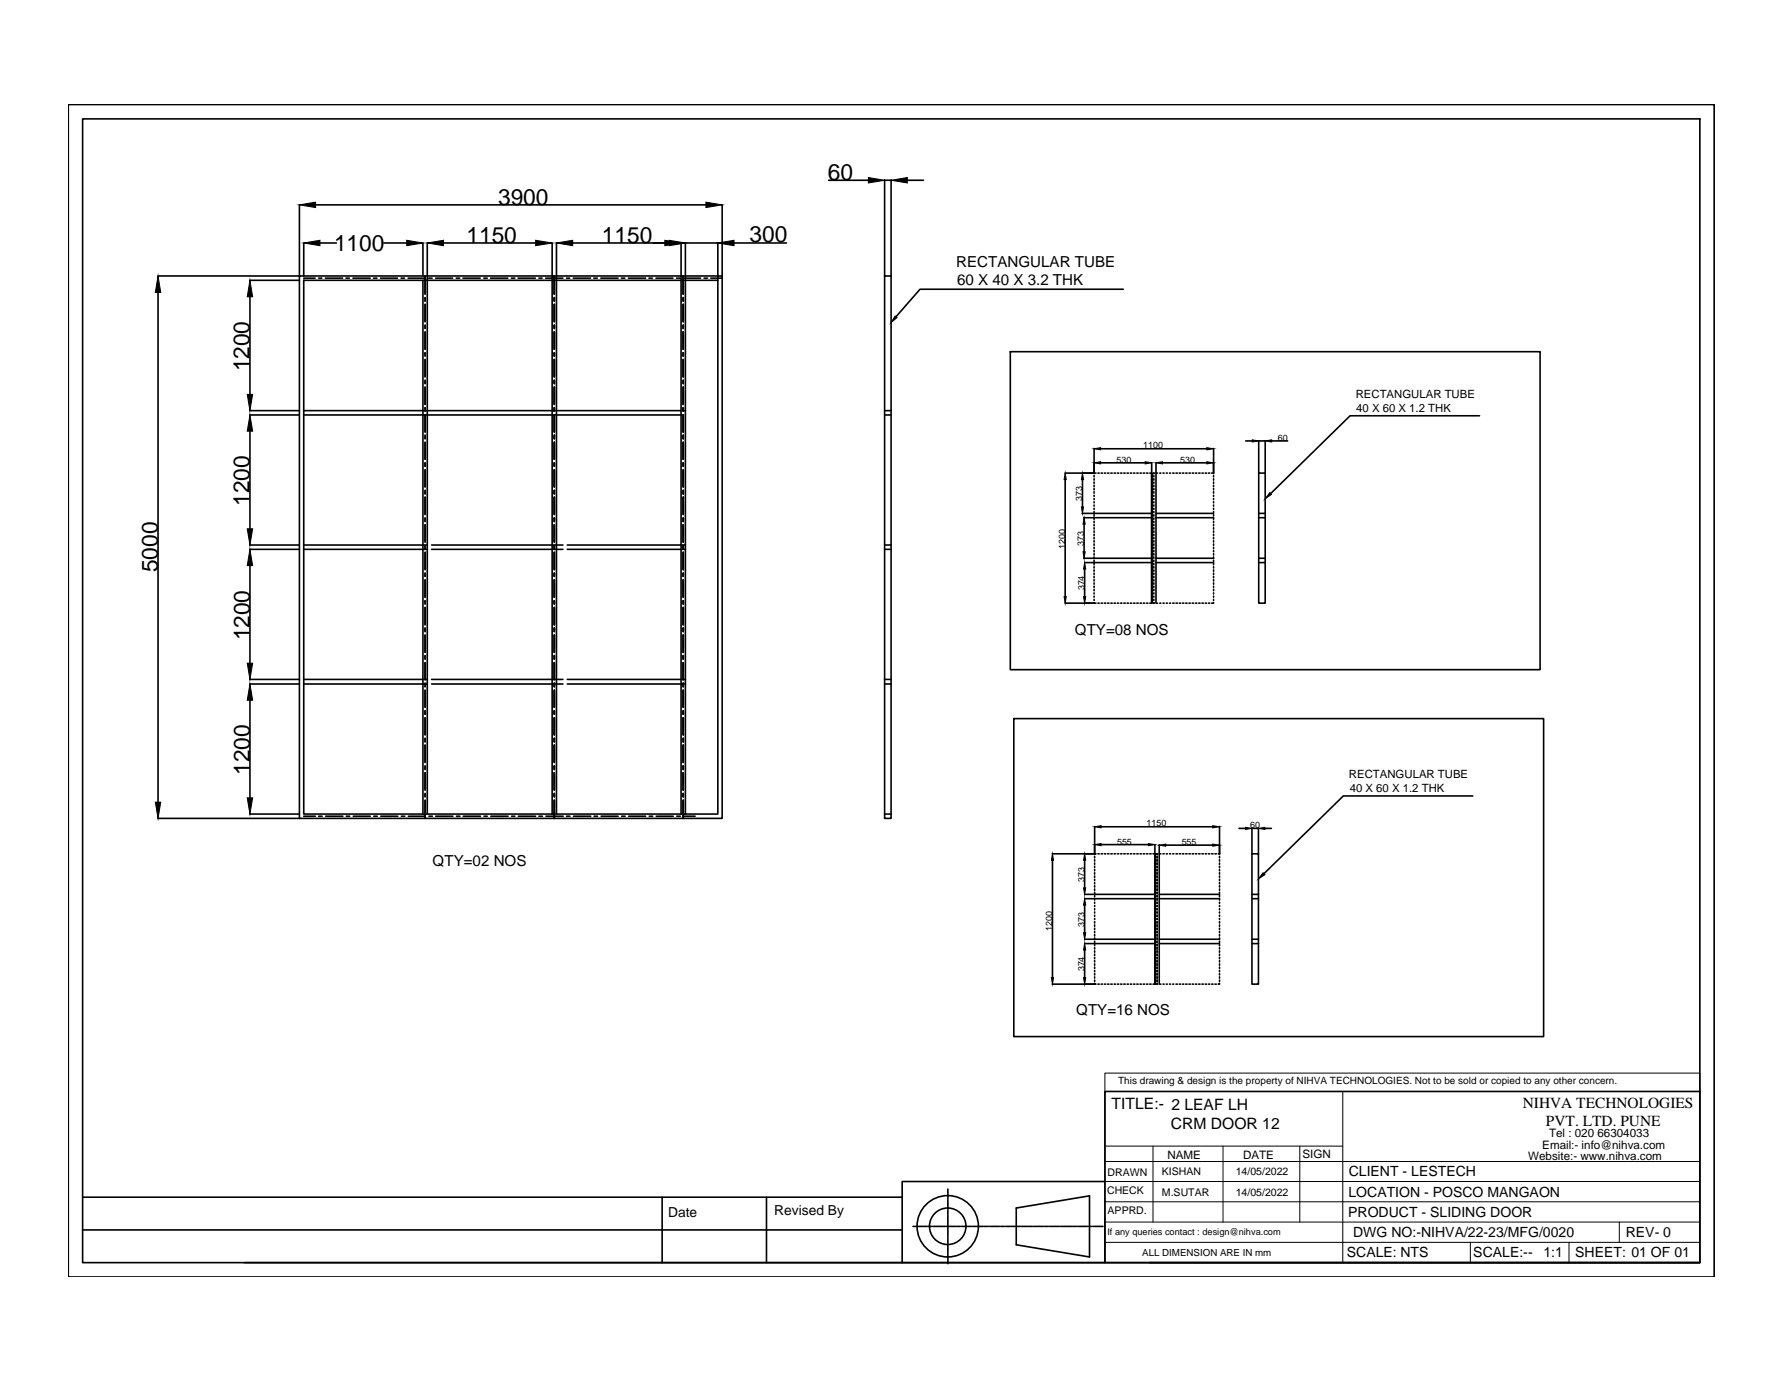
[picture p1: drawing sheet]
<svg xmlns="http://www.w3.org/2000/svg" width="279mm" height="216mm" viewBox="0 0 279 216" stroke-linecap="round" stroke-linejoin="round" font-family="sans-serif">
<!-- layer: 0 -->
<g fill="none" stroke="#000" stroke-width=".25">
<path d="M10.7 16.4h257.8v183.5h-257.8zM12.9 18.6h253.3v179.1h-253.3zM46.9 32.1v11.1M47.6 38v5.2M49.4 32.1h61.2M50.1 38h2.6M60.1 38h3.6M66.2 38v5.2M66.9 38v89.5M69.5 38h14.4M86.5 38v89.5M87.2 38v89.5"/>
<path d="M89.7 38h15.1M106.7 38v89.5M107.3 38h5.1M107.3 38v89.5M112.4 38v5.9M113.1 32.1v11.1M115 38h8.2M129.8 28.2h6.2M138.5 28.2v15M138.5 28.2h1.1M139.6 28.2v15M142.1 28.2h2.5"/>
<path d="M24.8 43.2h22.1M24.8 45.8v79.8M39.1 43.9h7.8M39.1 46.5v15.3M46.9 43.2h66.2v84.9h-66.2zM47.6 43.9h64.8v83.6h-64.8zM47.6 43.5h1.7M49.9 43.5h.5M51 43.5h2.7M54.2 43.5h.5M55.3 43.5h2.7M58.5 43.5h.5"/>
<path d="M59.6 43.5h2.7M62.8 43.5h.6M63.9 43.5h2.7M66.2 43.9v83.6M66.6 43.2v2.8M66.6 46.6v.5M66.6 47.7v2.7M66.6 50.9v.5M66.6 52v2.7M66.6 55.2v.5M66.6 56.3v2.7M66.6 59.5v.6"/>
<path d="M67.1 43.5h.6M68.2 43.5h2.7M71.4 43.5h.6M72.5 43.5h2.7M75.8 43.5h.5M76.8 43.5h2.7M80.1 43.5h.5M81.1 43.5h2.7M84.4 43.5h.5M85.5 43.5h2.7M86.8 43.2v2.8M86.8 46.6v.5"/>
<path d="M86.8 47.7v2.7M86.8 50.9v.5M86.8 52v2.7M86.8 55.2v.5M86.8 56.3v2.7M86.8 59.5v.6M88.7 43.5h.5M89.8 43.5h2.7M93 43.5h.5M94.1 43.5h2.7M97.3 43.5h.6M98.4 43.5h2.7"/>
<path d="M101.6 43.5h.6M102.7 43.5h2.7M105.9 43.5h.6M107 43.2v2.8M107 46.6v.5M107 47.7v2.7M107 50.9v.5M107 52v2.7M107 55.2v.5M107 56.3v2.7M107 59.5v.6M107 43.5h2.7"/>
<path d="M110.3 43.5h.5M111.3 43.5h1.8M138.5 43.2h1.1v84.9h-1.1zM158.2 55.1h83v49.7h-83zM175.9 45.3h-31.8l-3.8 4.3M39.1 64.3h7.8M39.1 65h7.8M39.1 67.5v15.3M47.6 64.3h59.1M47.6 65h59.1M66.6 60.6v2.7M66.6 63.8v.6"/>
<path d="M66.6 64.9v2.7M66.6 68.1v.6M66.6 69.2v2.7M66.6 72.5v.5M66.6 73.6v2.6M66.6 76.8v.5M66.6 77.8v2.7M86.8 60.6v2.7M86.8 63.8v.6M86.8 64.9v2.7M86.8 68.1v.6M86.8 69.2v2.7"/>
<path d="M86.8 72.5v.5M86.8 73.6v2.6M86.8 76.8v.5M86.8 77.8v2.7M107 64.3h.3M107 60.6v2.7M107 63.8v.6M107 64.9v2.7M107 68.1v.6M107 69.2v2.7M107 72.5v.5M107 73.6v2.6"/>
<path d="M107 76.8v.5M107 77.8v2.7M138.5 64.3h1.1M138.5 65h1.1M166.8 74.1h4.6M166.8 75.1v18.3M169.5 75.1v4.3M171.4 70.2v3.8M171.4 74.5v.2M171.4 75v.2M171.4 75.5v.2M171.4 76v.2"/>
<path d="M171.4 76.5v.2M171.4 77v.2M171.4 77.5v.2M171.4 78v.2M171.4 78.6v.1M171.4 79.1v.1M171.4 79.6v.1M171.6 74.1h-.2v.1M171.9 74.1h.3M172.4 70.3h16.6M172.4 72.5h7M172.5 74.1h.2"/>
<path d="M173 74.1h.2M173.5 74.1h.2M174 74.1h.2M174.5 74.1h.2M175 74.1h.2M175.5 74.1h.2M176 74.1h.2M176.5 74.1h.2M177 74.1h.2M177.5 74.1h.2M178 74.1h.3M178.5 74.1h.3"/>
<path d="M179.1 74.1h.2M179.6 74.1h.2M180.1 74.1h.2M180.4 72.5v1.5M180.6 74.1h.2M180.7 74.1v.1M180.7 74.5v.2M180.7 75v.2M180.7 75.5v.2M180.7 76v.2M180.7 76.5v.2M180.7 77v.2"/>
<path d="M180.7 77.5v.2M180.7 78v.2M180.7 78.6v.1M180.7 79.1v.1M180.7 79.6v.1M181 72.5v1.5M181 74.1v20.3M181.1 74.1h.2M181.6 74.1h.2M182.1 72.5h6.9M182.1 74.1h.2M182.7 74.1h.1"/>
<path d="M183.2 74.1h.1M183.7 74.1h.2M184.2 74.1h.2M184.7 74.1h.2M185.2 74.1h.2M185.7 74.1h.2M186.2 74.1h.2M186.7 74.1h.2M187.2 74.1h.2M187.7 74.1h.2M188.2 74.1h.3M188.8 74.1h.2"/>
<path d="M189.3 74.1h.2M189.8 74.1h.3v.1M190.1 70.2v3.8M190.1 74.5v.2M190.1 75v.2M190.1 75.5v.2M190.1 76v.2M190.1 76.5v.2M190.1 77v.2M190.1 77.5v.2M190.1 78v.2M190.1 78.6v.1"/>
<path d="M190.1 79.1v.1M190.1 79.6v.1M195.1 69h1M197.1 74.1h1v20.3h-1zM197.1 69v5M197.1 69h1M198.1 69v5M199.2 69h2.5M231.7 65.1h-20.3l-12.4 12.2M39.1 85.3h7.8M39.1 86h7.8M39.1 88.5v15.3"/>
<path d="M47.6 85.3h19.3M47.6 86h19.3M66.6 81.1v.5M66.6 82.2v2.7M66.6 85.4v.6M66.6 86.5v2.7M66.6 89.7v.5M66.6 90.8v2.7M66.6 94.1v.5M66.6 95.1v2.7M66.6 98.3v.6M66.6 99.4v2.7"/>
<path d="M67.6 85.3h20.6M67.6 86h20.6M86.8 81.1v.5M86.8 82.2v2.7M86.8 85.4v.6M86.8 86.5v2.7M86.8 89.7v.5M86.8 90.8v2.7M86.8 94.1v.5M86.8 95.1v2.7M86.8 98.3v.6M86.8 99.4v2.7"/>
<path d="M88.8 85.3h18.5M88.8 86h18.5M107 81.1v.5M107 82.2v2.7M107 85.4v.6M107 86.5v2.7M107 89.7v.5M107 90.8v2.7M107 94.1v.5M107 95.1v2.7M107 98.3v.6M107 99.4v2.7"/>
<path d="M138.5 85.3h1.1M138.5 86h1.1M166.8 94.4h4.6M169.5 80.4h10.9M169.7 81.1h10.7M169.7 87.4h10.7M169.8 82.1v4.3M169.9 88.1h10.5M169.9 89.1v4.3M171.4 94.3v.1h.2M171.4 80.1v.1M171.4 80.6v.2"/>
<path d="M171.4 81.1v.2M171.4 81.6v.2M171.4 82.1v.2M171.4 82.6v.2M171.4 83.1v.2M171.4 83.6v.2M171.4 84.1v.3M171.4 84.7v.2M171.4 85.2v.2M171.4 85.7v.2M171.4 86.2v.2M171.4 86.7v.2"/>
<path d="M171.4 87.2v.2M171.4 87.7v.2M171.4 88.2v.2M171.4 88.7v.2M171.4 89.2v.2M171.4 89.7v.2M171.4 90.2v.3M171.4 90.7v.3M171.4 91.3v.2M171.4 91.8v.2M171.4 92.3v.2M171.4 92.8v.2"/>
<path d="M171.4 93.3v.2M171.4 93.8v.2M171.9 94.4h.3M172.5 94.4h.2M173 94.4h.2M173.5 94.4h.2M174 94.4h.2M174.5 94.4h.2M175 94.4h.2M175.5 94.4h.2M176 94.4h.2M176.5 94.4h.2"/>
<path d="M177 94.4h.2M177.5 94.4h.2M178 94.4h.3M178.5 94.4h.3M179.1 94.4h.2M179.6 94.4h.2M180.1 94.4h.2M180.4 94.4v-20.3v20.3M180.6 94.4h.2M180.7 80.1v.1M180.7 80.6v.2M180.7 81.1v.2"/>
<path d="M180.7 81.6v.2M180.7 82.1v.2M180.7 82.6v.2M180.7 83.1v.2M180.7 83.6v.2M180.7 84.1v.3M180.7 84.7v.2M180.7 85.2v.2M180.7 85.7v.2M180.7 86.2v.2M180.7 86.7v.2M180.7 87.2v.2"/>
<path d="M180.7 87.7v.2M180.7 88.2v.2M180.7 88.7v.2M180.7 89.2v.2M180.7 89.7v.2M180.7 90.2v.3M180.7 90.7v.3M180.7 91.3v.2M180.7 91.8v.2M180.7 92.3v.2M180.7 92.8v.2M180.7 93.3v.2"/>
<path d="M180.7 93.8v.2M180.7 94.3v.1M181 80.4h9.1M181 81.1h9.1M181 88.1h9.1M181.1 94.4h.2M181.6 94.4h.2M182.1 94.4h.2M182.7 94.4h.1M183.2 94.4h.1M183.7 94.4h.2M184.2 94.4h.2"/>
<path d="M184.7 94.4h.2M185.2 94.4h.2M185.7 94.4h.2M186.2 94.4h.2M186.7 94.4h.2M187.2 94.4h.2M187.7 94.4h.2M188.2 94.4h.3M188.8 94.4h.2M189.3 94.4h.2M190.1 94.3v.1h-.3M190.1 80.1v.1"/>
<path d="M190.1 80.6v.2M190.1 81.1v.2M190.1 81.6v.2M190.1 82.1v.2M190.1 82.6v.2M190.1 83.1v.2M190.1 83.6v.2M190.1 84.1v.3M190.1 84.7v.2M190.1 85.2v.2M190.1 85.7v.2M190.1 86.2v.2"/>
<path d="M190.1 86.7v.2M190.1 87.2v.2h-9.1M190.1 87.7v.2M190.1 88.2v.2M190.1 88.7v.2M190.1 89.2v.2M190.1 89.7v.2M190.1 90.2v.3M190.1 90.7v.3M190.1 91.3v.2M190.1 91.8v.2M190.1 92.3v.2"/>
<path d="M190.1 92.8v.2M190.1 93.3v.2M190.1 93.8v.2M197.1 80.4h1M197.1 81.1h1M197.1 87.4h1M197.1 88.1h1M39.1 106.4h7.8M39.1 107.1h7.8M39.1 109.6v15.3M47.6 106.4h19.3M47.6 107.1h19.3"/>
<path d="M66.6 102.6v.6M66.6 103.7v2.7M66.6 107v.5M66.6 108.1v2.6M66.6 111.3v.5M66.6 112.4v2.6M66.6 115.6v.5M66.6 116.7v2.7M66.6 119.9v.6M67.6 106.4h20.6M67.6 107.1h20.6M86.8 102.6v.6"/>
<path d="M86.8 103.7v2.7M86.8 107v.5M86.8 108.1v2.6M86.8 111.3v.5M86.8 112.4v2.6M86.8 115.6v.5M86.8 116.7v2.7M86.8 119.9v.6M88.8 106.4h18.5M88.8 107.1h18.5M107 102.6v.6M107 103.7v2.7"/>
<path d="M107 107v.5M107 108.1v2.6M107 111.3v.5M107 112.4v2.6M107 115.6v.5M107 116.7v2.7M107 119.9v.6M138.5 106.4h1.1M138.5 107.1h1.1M158.8 112.5h83v49.8h-83zM24.8 128.1h22.1M39.1 127.5h7.8"/>
<path d="M47.6 127.8h1.8M49.9 127.8h.5M51 127.8h2.7M54.2 127.8h.6M55.3 127.8h2.7M58.5 127.8h.6M59.6 127.8h2.7M62.9 127.8h.5M64 127.8h2.6M66.6 121v2.7M66.6 124.2v.5M66.6 125.3v2.8"/>
<path d="M67.2 127.8h.5M68.2 127.8h2.7M71.5 127.8h.5M72.5 127.8h2.8M75.8 127.8h.5M76.9 127.8h2.7M80.1 127.8h.5M81.2 127.8h2.7M84.4 127.8h.5M85.5 127.8h2.7M86.8 121v2.7M86.8 124.2v.5"/>
<path d="M86.8 125.3v2.8M88.7 127.8h.6M89.8 127.8h2.7M93 127.8h.6M94.1 127.8h2.7M97.4 127.8h.5M98.5 127.8h2.6M101.7 127.8h.5M102.8 127.8h2.6M106 127.8h.5M107 121v2.7M107 124.2v.5"/>
<path d="M107 125.3v2.8M107 127.8h1.9M138.5 127.5h1.1M164.8 134.7v18.4M169.9 134.7v4.3M171.4 129.4v4.3h-6.6M171.4 134.1v.2M171.4 134.6v.2M171.4 135.1v.2M171.4 135.6v.2M171.4 136.1v.2M171.4 136.6v.2"/>
<path d="M171.4 137.1v.3M171.4 137.7v.2M171.4 138.2v.2M171.4 138.7v.2M171.4 139.2v.2M171.4 139.7v.2M171.6 133.7h-.2v.1M171.9 133.7h.3M172.5 133.7h.2M172.5 129.4h17.4M172.5 132.2h7.4M173 133.7h.2"/>
<path d="M173.5 133.7h.2M174 133.7h.2M174.5 133.7h.2M175 133.7h.2M175.5 133.7h.2M176 133.7h.2M176.5 133.7h.2M177 133.7h.2M177.5 133.7h.2M178 133.7h.3M178.5 133.7h.3M179.1 133.7h.2"/>
<path d="M179.6 133.7h.2M180.1 133.7h.2M180.6 133.7h.2M180.9 132.2v1.5M181.1 133.7h.2M181.2 133.7v.1M181.2 134.1v.2M181.2 134.6v.2M181.2 135.1v.2M181.2 135.6v.2M181.2 136.1v.2M181.2 136.6v.2"/>
<path d="M181.2 137.1v.3M181.2 137.7v.2M181.2 138.2v.2M181.2 138.7v.2M181.2 139.2v.2M181.2 139.7v.2M181.6 132.3v21.8M181.6 133.7h.2M182.1 133.7h.2M182.6 132.3h7.3M182.7 133.7h.1M183.2 133.7h.1"/>
<path d="M183.7 133.7h.1M184.2 133.7h.2M184.7 133.7h.2M185.2 133.7h.2M185.7 133.7h.2M186.2 133.7h.2M186.7 133.7h.2M187.2 133.7h.2M187.7 133.7h.2M188.2 133.7h.3M188.8 133.7h.2M189.3 133.7h.2"/>
<path d="M189.8 133.7h.2M190.3 133.7h.2M190.8 133.7h.2M191 129.4v4.4M191 134.1v.2M191 134.6v.2M191 135.1v.2M191 135.6v.2M191 136.1v.2M191 136.6v.2M191 137.1v.3M191 137.7v.2"/>
<path d="M191 138.2v.2M191 138.7v.2M191 139.2v.2M191 139.7v.2M194 129.7h1.1M196.1 133.7h1v20.4h-1zM196.1 133.7v-4h1v4M198.1 129.7h1M230.7 124.6h-20.3l-12.5 12.2M164.8 154.1h6.6M169.9 141.7v4.3M169.9 148.7v4.4"/>
<path d="M169.9 140h11M169.9 140.7h11M169.9 147.1h11M169.9 147.7h11M171.4 154v.1h.2M171.4 140.2v.2M171.4 140.7v.2M171.4 141.3v.1M171.4 141.8v.1M171.4 142.3v.1M171.4 142.8v.1M171.4 143.3v.2"/>
<path d="M171.4 143.8v.2M171.4 144.3v.2M171.4 144.8v.2M171.4 145.3v.2M171.4 145.8v.2M171.4 146.3v.2M171.4 146.8v.3M171.4 147.3v.3M171.4 147.9v.2M171.4 148.4v.2M171.4 148.9v.2M171.4 149.4v.2"/>
<path d="M171.4 149.9v.2M171.4 150.4v.2M171.4 150.9v.2M171.4 151.4v.2M171.4 151.9v.2M171.4 152.4v.2M171.4 152.9v.2M171.4 153.4v.3M171.9 154.1h.3M172.5 154.1h.2M173 154.1h.2M173.5 154.1h.2"/>
<path d="M174 154.1h.2M174.5 154.1h.2M175 154.1h.2M175.5 154.1h.2M176 154.1h.2M176.5 154.1h.2M177 154.1h.2M177.5 154.1h.2M178 154.1h.3M178.5 154.1h.3M179.1 154.1h.2M179.6 154.1h.2"/>
<path d="M180.1 154.1h.2M180.6 154.1h.2M180.9 154.1v-20.4v20.4M181.1 154.1h.2M181.2 140.2v.2M181.2 140.7v.2M181.2 141.3v.1M181.2 141.8v.1M181.2 142.3v.1M181.2 142.8v.1M181.2 143.3v.2M181.2 143.8v.2"/>
<path d="M181.2 144.3v.2M181.2 144.8v.2M181.2 145.3v.2M181.2 145.8v.2M181.2 146.3v.2M181.2 146.8v.3M181.2 147.3v.3M181.2 147.9v.2M181.2 148.4v.2M181.2 148.9v.2M181.2 149.4v.2M181.2 149.9v.2"/>
<path d="M181.2 150.4v.2M181.2 150.9v.2M181.2 151.4v.2M181.2 151.9v.2M181.2 152.4v.2M181.2 152.9v.2M181.2 153.4v.3M181.2 154v.1M181.6 140.7h9.4v.2M181.6 140h9.4M181.6 147.7h9.4M181.6 154.1h.2"/>
<path d="M182.1 154.1h.2M182.7 154.1h.1M183.2 154.1h.1M183.7 154.1h.1M184.2 154.1h.2M184.7 154.1h.2M185.2 154.1h.2M185.7 154.1h.2M186.2 154.1h.2M186.7 154.1h.2M187.2 154.1h.2M187.7 154.1h.2"/>
<path d="M188.2 154.1h.3M188.8 154.1h.2M189.3 154.1h.2M189.8 154.1h.2M190.3 154.1h.2M191 154v.1h-.2M191 140.2v.2M191 141.3v.1M191 141.8v.1M191 142.3v.1M191 142.8v.1M191 143.3v.2"/>
<path d="M191 143.8v.2M191 144.3v.2M191 144.8v.2M191 145.3v.2M191 145.8v.2M191 146.3v.2M191 146.8v.3h-9.4M191 147.3v.3M191 147.9v.2M191 148.4v.2M191 148.9v.2M191 149.4v.2"/>
<path d="M191 149.9v.2M191 150.4v.2M191 150.9v.2M191 151.4v.2M191 151.9v.2M191 152.4v.2M191 152.9v.2M191 153.4v.3M196.1 140h1M196.1 140.7h1M196.1 147.1h1M196.1 147.7h1"/>
<path d="M173 170.9h93.2v26.8h-93.2zM12.9 192.6h128.4M12.9 187.4h128.4M103.7 187.4v10.3M120 187.4v10.3M141.3 197.7h31.7M143 192h.5M143.6 192h.1M143.8 192h.5M144.4 192h.2M144.6 192h.6M145.3 192h.1"/>
<path d="M145.5 192h.5M146.2 192h.1M146.4 192h.5M147 192h.1M147.2 192h.6M147.9 192h.1M148.1 192h.6M148.4 186.2v.5M148.4 186.8v.1M148.4 187v.5M148.4 187.6v.1M148.4 187.9v.5"/>
<path d="M148.4 188.5v.1M148.4 188.7v.6M148.4 189.4v.1M148.4 189.6v.5M148.4 190.2v.2M148.4 190.4v.6M148.4 191.1v.1M148.4 191.3v.5M148.4 192v.1M148.4 192.2v.5M148.4 192.8v.1M148.4 193v.6"/>
<path d="M148.4 193.7v.1M148.4 193.9v.5M148.4 194.5v.1M148.4 194.8v.5M148.4 195.4v.1M148.4 195.6v.6M148.4 196.3v.1M148.4 196.5v.5M148.4 197.1v.2M148.4 197.3v.6M148.7 192h.2M149 192h.5"/>
<path d="M149.6 192h.1M149.8 192h.6M150.5 192h.1M150.7 192h.5M151.3 192h.2M151.5 192h.6M152.2 192h.1M152.4 192h.5M153.1 192h.1M153.3 192h.5M153.9 192h.1M154.1 192h.6"/>
<path d="M154.8 192h.1M155 192h.6M155.6 192h.2M155.9 192h.5M156.5 192h.1M156.7 192h.6M157.4 192h.1M157.6 192h.5M158.2 192h.2M158.4 192h.6M159.1 192h.1M159.2 189.1l11.4-1.9v9.6l-11.4-1.9z"/>
<path d="M159.3 192h.5M160 192h.1M160.2 192h.5M160.8 192h.1M161.1 192h.5M161.7 192h.1M161.9 192h.6M162.5 192h.2M162.8 192h.5M163.4 192h.1M163.6 192h.6M164.3 192h.1"/>
<path d="M164.5 192h.5M165.1 192h.2M165.3 192h.6M166 192h.1M166.2 192h.6M166.9 192h.1M167.1 192h.5M167.7 192h.1M168 192h.5M168.6 192h.1M168.8 192h.6M169.4 192h.2"/>
<path d="M169.7 192h.5M170.3 192h.1M170.5 192h.6M171.2 192h.1M171.4 192h.5M172 192h.2M172.2 192h.5M173 185h-31.7v12.7h-103M180.1 197.7h86.1"/>
<circle cx="148.4" cy="192" r="2.86"/>
<circle cx="148.4" cy="192" r="4.8"/>
</g>
<g fill="#000" stroke="#000" stroke-width=".16">
<path d="M46.9 32.1l2.5-.4v.8zM47.6 38l2.5-.4v.9zM63.7 37.6l2.5 .4-2.5 .5zM66.9 38l2.6-.4v.9zM83.9 37.6l2.6 .4-2.6 .5zM87.2 38l2.5-.4v.9zM104.1 37.6l2.6 .4-2.6 .5zM104.8 37.6l2.5 .4-2.5 .5zM110.6 31.7l2.5 .4-2.5 .4zM112.4 38l2.6-.4v.9zM136 27.8l2.5 .4-2.5 .4zM139.6 28.2l2.5-.4v.8z"/>
<path d="M24.8 43.2l.4 2.6h-.9zM39.1 43.9l.5 2.6h-.9zM140.2 49.5l.3 .2-.9 .8zM38.7 61.8h.9l-.5 2.5zM39.1 65l.5 2.5h-.9zM166.8 74.1l.2 1h-.3zM169.4 79.4h.3l-.2 1zM169.5 74.1l.2 1h-.3zM171.4 70.3l1-.2v.3zM171.4 72.5l1-.2v.3zM179.4 72.3l1 .2-1 .1zM181 72.5l1.1-.2v.3z"/>
<path d="M189 70.1l1.1 .2-1.1 .1zM189 72.3l1.1 .2-1.1 .1zM196.1 68.9l1 .1-1 .2zM198.9 77.1l.2 .3-1 .7zM198.1 69l1.1-.1v.3zM38.7 82.8h.9l-.5 2.5zM39.1 86l.5 2.5h-.9zM166.7 93.4h.3l-.2 1zM169.6 86.4h.4l-.2 1zM169.8 81.1l.2 1h-.4zM169.9 88.1l.1 1h-.3zM169.7 93.4h.3l-.1 1z"/>
<path d="M38.7 103.8h.9l-.5 2.6zM39.1 107.1l.5 2.5h-.9zM24.3 125.6h.9l-.4 2.5zM38.7 124.9h.9l-.5 2.6zM164.8 133.7l.2 1h-.3zM169.7 139h.3l-.1 1zM169.9 133.7l.1 1h-.3zM171.4 129.4l1.1-.1v.3zM171.4 132.2l1.1-.1v.3zM179.9 132.1l1 .1-1 .2zM181.6 132.3l1-.1v.3zM189.9 129.3l1.1 .1-1.1 .2z"/>
<path d="M189.9 132.2l1.1 .1-1.1 .2zM195.1 129.5l1 .2-1 .2zM197.1 129.7l1-.2v.4zM197.8 136.6l.3 .3-1 .7zM164.7 153.1h.3l-.2 1zM169.7 146h.3l-.1 1.1zM169.9 140.7l.1 1h-.3zM169.7 153.1h.3l-.1 1zM169.9 147.7l.1 1h-.3z"/>
</g>
<g fill="none" stroke="#000" stroke-width=".16">
<path d="M173 168h93.2v2.9h-93.2zM173 170.9v26.8M173 179.4h37.3M174.6 170.9h91.6M180.6 179.4v11.9M191.5 179.4v11.9M203.6 179.4v11.9M210.3 170.9v26.8M173 191.3h93.2M173 188.2h93.2M173 185h93.2M173 181.8h93.2"/>
<path d="M173 194.5h93.2M230.3 194.5v3.2M245.7 194.5v3.2M253.6 191.3v3.2"/>
</g>
<g font-size="3.6">
<text x="129.7" y="28.1">60</text>
<text x="78" y="32">3900</text>
<text x="52.3" y="39.3">1100</text>
<text x="73.1" y="38">1150</text>
<text x="94.3" y="38">1150</text>
<text x="117.4" y="38">300</text>
<text x="39.1" y="58.2" transform="rotate(-90 39.1 58.2)">1200</text>
<text x="39.1" y="79.2" transform="rotate(-90 39.1 79.2)">1200</text>
<text x="24.7" y="89.6" transform="rotate(-90 24.7 89.6)">5000</text>
<text x="39.1" y="100.3" transform="rotate(-90 39.1 100.3)">1200</text>
<text x="39.1" y="121.3" transform="rotate(-90 39.1 121.3)">1200</text>
</g>
<g font-size="2.5">
<text x="174.1" y="173.6">TITLE:- 2 LEAF LH</text>
<text x="183.4" y="176.8">CRM DOOR 12</text>
</g>
<g font-size="2.4">
<text x="149.8" y="41.8">RECTANGULAR TUBE</text>
<text x="149.9" y="44.6">60 X 40 X 3.2 THK</text>
<text x="168.3" y="99.4">QTY=08 NOS</text>
<text x="67.8" y="135.6">QTY=02 NOS</text>
<text x="168.6" y="158.9">QTY=16 NOS</text>
<text x="238.5" y="173.5">NIHVA TECHNOLOGIES</text>
<text x="242.1" y="176.2">PVT. LTD. PUNE</text>
</g>
<g font-size="2.2">
<text x="211.2" y="184.2">CLIENT - LESTECH</text>
<text x="104.6" y="190.5">Date</text>
<text x="121.3" y="190.3">Revised By</text>
<text x="211.1" y="190.5">PRODUCT - SLIDING DOOR</text>
<text x="211.2" y="187.4">LOCATION - POSCO MANGAON</text>
<text x="210.9" y="196.8">SCALE: NTS</text>
<text x="211.9" y="193.7">DWG NO:-NIHVA/22-23/MFG/0020</text>
<text x="230.7" y="196.8">SCALE:--</text>
<text x="241.7" y="196.8">1:1</text>
<text x="246.7" y="196.8">SHEET: 01 OF 01</text>
<text x="254.6" y="193.7">REV- 0</text>
</g>
<g font-size="1.8">
<text x="212.3" y="62.3">RECTANGULAR TUBE</text>
<text x="212.4" y="64.5">40 X 60 X 1.2 THK</text>
<text x="211.3" y="121.9">RECTANGULAR TUBE</text>
<text x="211.4" y="124">40 X 60 X 1.2 THK</text>
<text x="241.5" y="179.9">Email:- info@nihva.com</text>
<text x="242.6" y="178.1">Tel : 020 66304033</text>
<text x="182.8" y="181.4">NAME</text>
<text x="194.7" y="181.4">DATE</text>
<text x="204" y="181.3">SIGN</text>
<text x="239.3" y="181.6">Website:- www.nihva.com</text>
</g>
<g font-size="1.7">
<text x="173.5" y="184.1">DRAWN</text>
<text x="182" y="184">KISHAN</text>
<text x="193.5" y="184">14/05/2022</text>
<text x="173.4" y="186.9">CHECK</text>
<text x="173.5" y="190">APPRD.</text>
<text x="182" y="187.2">M.SUTAR</text>
<text x="193.5" y="187.2">14/05/2022</text>
</g>
<text font-size="1.6" x="175.1" y="169.8">This drawing &amp; design is the property of NIHVA TECHNOLOGIES. Not to be sold or copied to any other concern.</text>
<text font-size="1.5" x="178.9" y="196.6">ALL DIMENSION ARE IN mm</text>
<g font-size="1.4">
<text x="179.1" y="70.2">1100</text>
<text x="200.1" y="69">60</text>
<text x="174.9" y="72.4">530</text>
<text x="184.9" y="72.4">530</text>
<text x="169.5" y="78.4" transform="rotate(-90 169.5 78.4)">373</text>
<text x="166.8" y="85.9" transform="rotate(-90 166.8 85.9)">1200</text>
<text x="169.7" y="85.4" transform="rotate(-90 169.7 85.4)">373</text>
<text x="169.8" y="92.4" transform="rotate(-90 169.8 92.4)">374</text>
<text x="179.6" y="129.4">1150</text>
<text x="195.8" y="129.7">60</text>
<text x="174.9" y="132.2">555</text>
<text x="185.1" y="132.3">555</text>
<text x="169.8" y="138" transform="rotate(-90 169.8 138)">373</text>
<text x="164.8" y="145.7" transform="rotate(-90 164.8 145.7)">1200</text>
<text x="169.8" y="145.1" transform="rotate(-90 169.8 145.1)">373</text>
<text x="169.8" y="152.1" transform="rotate(-90 169.8 152.1)">374</text>
<text x="173.4" y="193.3">If any queries contact : design@nihva.com</text>
</g>
</svg>
